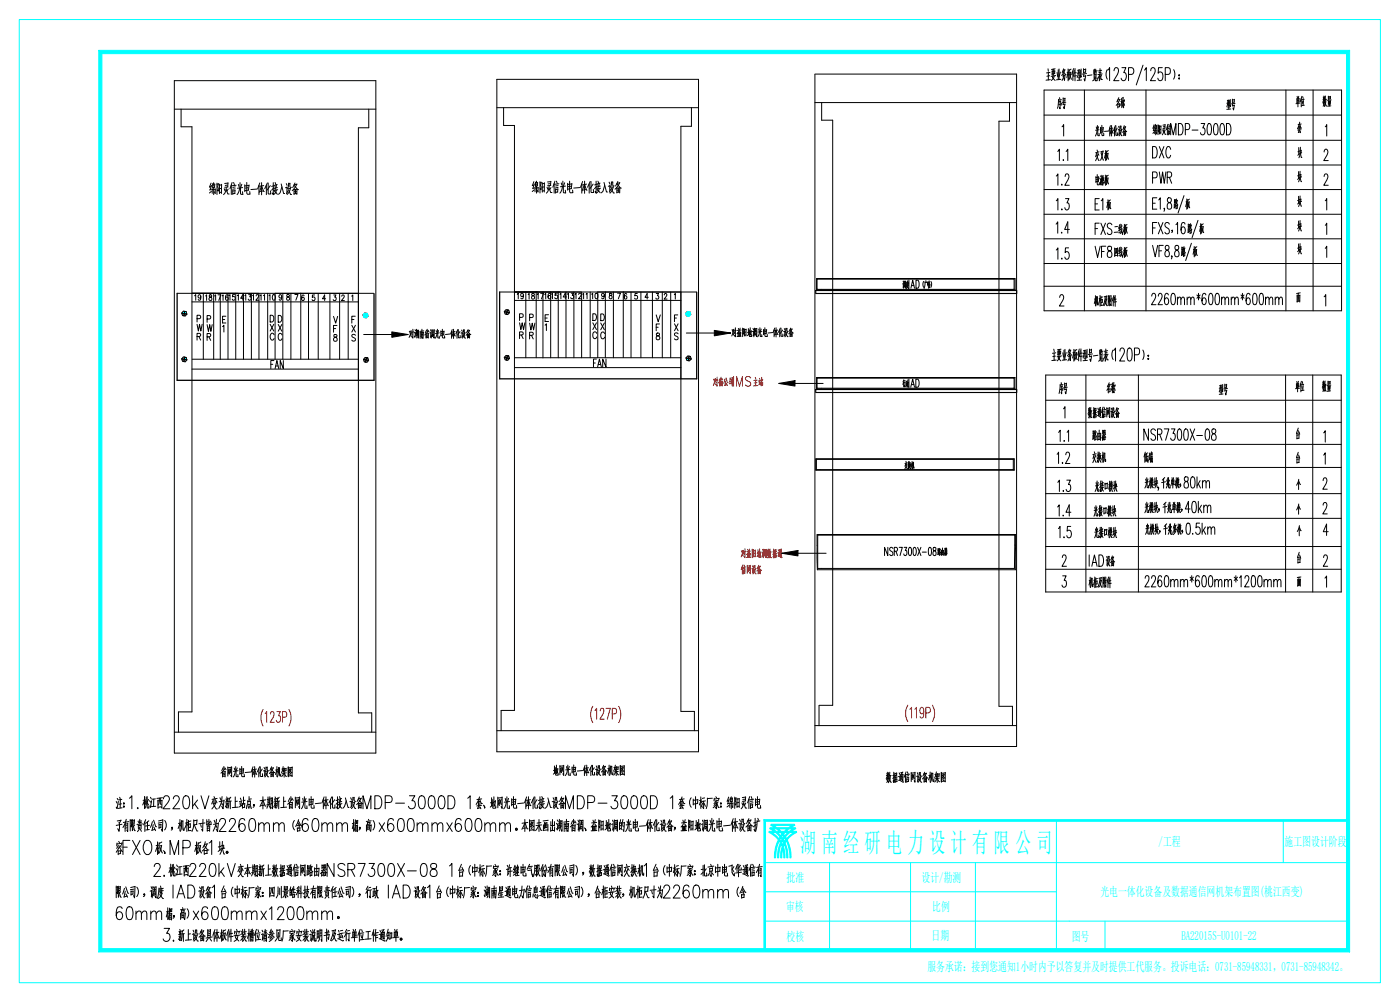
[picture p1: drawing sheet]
<svg xmlns="http://www.w3.org/2000/svg" width="432mm" height="309mm" viewBox="0 0 432 309" stroke-linecap="round" stroke-linejoin="round" font-family="sans-serif">
<!-- layer: VhF -->
<path d="M53.8 24.9v207.3h62.2" fill="none" stroke="#000" stroke-width=".31"/>
<!-- layer: 0 -->
<path d="M53.8 24.9h62.2v207.3M53.8 33.7h62.2M55.9 33.7v5.4h3.3v180.4h-4.1v6.3M113.8 33.7v5.7h-3.2v180.4h4.1v6M76.7 90.9h.7l-.3 .6a.49 .49 0 0 1 .4 .8 .49 .49 0 0 1-.9-.1M53.8 225.8h62.2" fill="none" stroke="#000" stroke-width=".31"/>
<path d="M56.6 110.1l.8 .1 .3 .8-.6-.1 .6 .1-.6 .6-.8-.2-.2-.8zM56.8 110.8l.3 .1z" fill="none" stroke="#0ff" stroke-width=".31"/>
<path d="M56.6 110.1l-.5 .5 .2 .8 .8 .2 .6-.6-.6-.1 .6 .1-.3-.8zM56.8 110.8l.3 .1z" fill-rule="evenodd" fill="#0ff"/>
<path d="M56.1 110.7l1.6 .3-1.6-.3M56.6 110.1l.8 .1 .3 .8-.6 .6-.8-.2-.2-.7zM57 110.1l-.3 1.4 .3-1.3" fill="none" stroke="#000" stroke-width=".31"/>
<path d="M56.6 95.9l.8 .2 .3 .8-.6-.1 .6 .1-.6 .6-.8-.2-.2-.7zM56.8 96.7l.3 .1z" fill="none" stroke="#0ff" stroke-width=".31"/>
<path d="M56.6 95.9l-.5 .7 .2 .7 .8 .2 .6-.6-.6-.1 .6 .1-.3-.8zM56.8 96.7l.3 .1z" fill-rule="evenodd" fill="#0ff"/>
<path d="M56.1 96.6l1.6 .3-1.6-.3M56.6 95.9l.8 .2 .3 .8-.6 .6-.8-.2-.2-.7zM57 96l-.3 1.4M112 97.1l1.6 .4-1.5-.3M112.5 96.5l.8 .2 .3 .7-.5 .6-.8-.1-.3-.8zM112.7 97.9l.2-1.3-.2 1.4" fill="none" stroke="#000" stroke-width=".31"/>
<path d="M112.5 96.5l.8 .2 .3 .7-.6-.1 .6 .2-.5 .5-.8-.1-.3-.8zM112.8 97.3h.2z" fill="none" stroke="#0ff" stroke-width=".31"/>
<path d="M112.5 96.5l-.5 .6 .3 .8 .8 .1 .5-.5-.6-.2 .6 .1-.3-.7zM112.8 97.3h.2z" fill-rule="evenodd" fill="#0ff"/>
<path d="M112.7 110.2l.8 .2 .2 .7-.5-.1 .5 .2-.5 .5-.8-.1-.2-.8zM112.9 111h.3h-.3" fill="none" stroke="#0ff" stroke-width=".31"/>
<path d="M112.7 110.2l-.5 .6 .2 .8 .8 .1 .5-.5-.5-.2 .5 .1-.2-.7zM112.9 111h.3z" fill-rule="evenodd" fill="#0ff"/>
<g fill="none" stroke="#000" stroke-width=".31">
<path d="M153.3 24.5h62.2v207.3M153.3 33.2h62.2M155.4 33.2v5.5h3.3v180.4h-4.1v6.2M213.4 33.2v5.7h-3.3v180.5h4.2v5.9M54.7 90.5h60.6M59.2 93.1h51.4M62.7 93.1v17.7M65.9 93v17.8M68 90.5v20.3M70.4 90.5v20.3M72.4 90.9h-.6l-.1 .7a.52 .52 0 0 1 .8 0 .52 .52 0 0 1-.1 .7 .52 .52 0 0 1-.7-.1M72.7 90.5v20.3"/>
<path d="M75.1 90.5v20.3M77.6 90.5v20.3M79.9 90.5v20.3M82.6 90.5v20.3M84.9 90.5v20.3M87.3 90.5v20.3M89.8 90.5v20.3M92.8 90.4v20.3M95.2 90.5v20.3M98.2 90.5v20.3M101.8 90.5v20.3M104.8 90.5v20.3"/>
<path d="M107.4 90.5v20.3M110.6 90.5v26.8M176.3 90.4h.7l-.4 .7a.51 .51 0 0 1 .4 .7 .51 .51 0 0 1-.9 0M59.2 113.8h51.4M59.3 110.8h51.2M112.2 110.9l1.5 .2M112.7 110.2l.8 .2 .2 .7-.5 .6-.8-.1-.2-.8zM112.8 111.6l.3-1.3-.3 1.4M120.9 102.3l5 .9-5 .8zM153.3 225.3h62.2"/>
</g>
<path d="M54.7 90.5v26.8h60.7v-26.7" fill="none" stroke="#000" stroke-width=".4"/>
<!-- layer: VhF -->
<path d="M153.3 24.5v207.3h62.2M112.2 103.2h13.7" fill="none" stroke="#000" stroke-width=".31"/>
<!-- layer: 0 -->
<path d="M120.9 102.3l5 .9-5 .8z" fill="#000"/>
<path d="M156.2 109.6l.8 .2 .2 .7-.5-.1 .5 .2-.5 .5-.8-.1-.3-.8zM156.4 110.4h.3h-.3" fill="none" stroke="#0ff" stroke-width=".31"/>
<path d="M156.2 109.6l-.6 .6 .3 .8 .8 .1 .5-.5-.5-.2 .5 .1-.2-.7zM156.4 110.4h.3z" fill-rule="evenodd" fill="#0ff"/>
<path d="M156.2 109.6l.8 .2 .2 .7-.5 .6-.8-.1-.3-.8zM156.6 109.7l-.3 1.3M157.2 110.5l-1.6-.2 1.6 .3" fill="none" stroke="#000" stroke-width=".31"/>
<path d="M156.2 95.5l.8 .1 .2 .8-.5-.1 .5 .2-.5 .5-.8-.1-.3-.8zM156.4 96.2l.3 .1-.3-.1" fill="none" stroke="#0ff" stroke-width=".31"/>
<path d="M156.2 95.5l-.6 .6 .3 .8 .8 .1 .5-.5-.5-.2 .5 .1-.2-.8zM156.4 96.2l.3 .1z" fill-rule="evenodd" fill="#0ff"/>
<path d="M156.2 95.5l.8 .1 .2 .8-.5 .6-.8-.1-.3-.8zM156.3 96.9l.3-1.3-.3 1.4M157.2 96.4l-1.6-.3 1.6 .4M211.6 96.7l1.6 .3M211.6 96.7l1.5 .3M212.1 96l.8 .2 .3 .8-.6 .6-.8-.2-.3-.7zM212.5 96.1l-.3 1.4" fill="none" stroke="#000" stroke-width=".31"/>
<path d="M212.1 96l.8 .2 .3 .8-.6-.1 .5 .1-.5 .6-.8-.2-.3-.7zM212.3 96.8l.3 .1z" fill="none" stroke="#0ff" stroke-width=".31"/>
<path d="M212.1 96l-.6 .7 .3 .7 .8 .2 .5-.6-.5-.1 .6 .1-.3-.8zM212.3 96.8l.3 .1z" fill-rule="evenodd" fill="#0ff"/>
<path d="M212.2 109.8l.8 .1 .3 .8-.6-.1 .6 .1-.6 .6-.8-.2-.2-.7zM212.5 110.5l.2 .1z" fill="none" stroke="#0ff" stroke-width=".31"/>
<path d="M212.2 109.8l-.5 .6 .2 .7 .8 .2 .6-.6-.6-.1 .6 .1-.3-.8zM212.5 110.5l.2 .1z" fill-rule="evenodd" fill="#0ff"/>
<g fill="none" stroke="#000" stroke-width=".31">
<path d="M251.5 22.8h62.2v207.4M251.5 31.6h62.2M253.5 31.6v5.5h3.4v180.4h-4.1M311.5 31.6v5.8h-3.2v180.4M154.2 90.1h60.7M158.7 92.6h51.4M162.3 92.6v17.7M165.5 92.6v17.7M167.5 90.1v20.3M169.9 90.1v20.2M172 90.4h-.7l-.1 .7a.52 .52 0 0 1 .8 0 .52 .52 0 0 1-.1 .8 .52 .52 0 0 1-.7-.1M172.3 90.1v20.2"/>
<path d="M174.6 90.1v20.2M177.1 90.1v20.2M179.5 90.1v20.2M182.1 90.1v20.2M184.5 90.1v20.2M186.8 90v20.3M189.3 90.1v20.2M192.3 90v20.3M194.7 90.1v20.2M197.8 90.1v20.2M201.3 90.1v20.2M204.4 90.1v20.2"/>
<path d="M207 92.6v17.7M210.1 90.1v26.7M158.7 113.4h51.4M158.8 110.3h51.3M211.7 110.4l1.6 .3-1.6-.3M212.2 109.8l.8 .1 .3 .8-.6 .6-.8-.2-.2-.7zM212.6 109.9l-.3 1.3 .3-1.3M220.4 101.9l5 .8-5 .9zM240.3 118.2l5-.8v1.7zM241.2 170.6l5-.8v1.6zM252.7 217.6v6.2M308.3 217.8h4.1v6"/>
<path d="M251.5 223.8h62.2"/>
</g>
<path d="M154.2 90.1v26.7h60.8v-26.7" fill="none" stroke="#000" stroke-width=".4"/>
<!-- layer: VhF -->
<path d="M251.5 22.9v207.4M211.8 102.7h13.6M240.3 118.2h13.7M241.2 170.6h13.7M251.5 230.2h62.2" fill="none" stroke="#000" stroke-width=".31"/>
<!-- layer: 0 -->
<path d="M220.4 101.9l5 .8-5 .9zM240.3 118.2l5-.8v1.7zM241.2 170.6l5-.8v1.6z" fill="#000"/>
<g fill="none" stroke="#000" stroke-width=".31">
<path d="M252 86h61.2M252 86v3.4h61.1l.1-3.4M252.1 89.1l.1 .1M252.2 86.1l-.1 3M252.2 86.1h60.6l.1 3M312.9 89.1l-60.7 .1M251.9 119.8h61.3M252 119.8v-3.4h61.1l.1 3.4M252.1 116.7l.1 3M252.2 116.6l-.1 .1M252.2 116.6h60.6M312.8 116.6l.1 .1"/>
<path d="M312.9 116.7l-.1 3h-60.6M251.7 141.5h61.2l.1 3.4-61.2 .1zM251.9 144.7l.1 .1M251.9 141.8v3M252 141.7h60.6M252 141.7l-.1 .1M312.6 141.7l.1 3.1M312.7 144.7l-60.7 .1M252.2 164.8v10.9M252.2 164.8h61.1M252.2 175.7h61.1M252.3 175.2l.1 .1"/>
<path d="M252.3 165.1v10.1M252.4 165l60.7 .1M252.4 165l-.1 .1M313.1 165.1l-.1 10.2h-60.6M313.3 164.8v10.9"/>
</g>
<path d="M251.7 89.6h62v.9h-62zM251.7 120.1h62v.9h-62z" fill="none" stroke="#000" stroke-width=".35"/>
<g fill="none" stroke="#000" stroke-width=".31">
<path d="M322.2 27.8h91.8v68h-91.8zM322.2 35.5h91.8M334.6 27.8v68M348.2 22.9h1a1.16 1.16 0 0 0 .7-1 1.16 1.16 0 0 0-.7-1h-1v4M352.7 20.1l-2.1 6.1M353.2 21.6l.5-.7v4M353.6 27.8v68M355.1 21.8v-.2a.71 .71 0 0 1 .4-.6 .71 .71 0 0 1 .8 .1l.2 .5a4.9 4.9 0 0 1-1.5 3.3h1.6M358.6 20.9h-1.1l-.1 1.7a.72 .72 0 0 1 .7-.4 .72 .72 0 0 1 .6 .5l.1 .7a1.2 1.2 0 0 1-1 1.5l-.3-.2-.2-.6M396.8 27.8v68M405.2 27.8v68M322.2 43.3h91.8"/>
<path d="M322.2 50.9h91.8M322.2 58.5h91.8M322.2 66.1h91.8M322.2 73.6h91.8M322.2 81.3h91.8M322.2 88.3h91.8M335.1 115.7v66.9M351.3 115.7v66.9M396.7 115.7v66.9M405.1 115.7v66.9M322.6 130.2h91.3M322.6 137h91.3"/>
<path d="M322.7 123.4h91.2M322.6 152.2h91.3M322.6 159.9h91.3M322.6 144.2h91.3M322.6 175.5h91.3M322.6 168.5h91.3M322.6 182.6h91.3v-66.9h-91.2v66.9"/>
</g>
<!-- layer: 220 -->
<path d="M236 275h90" fill="none" stroke="#0ff" stroke-width=".31"/>
<!-- layer: JQLayer -->
<path d="M236 292.8h179.7l.5 .5h-180.2z" fill="none" stroke="#0ff" stroke-width=".31"/>
<path d="M236 292.8h179.7l.5 .5h-180.2z" fill="#0ff"/>
<path d="M415.7 253.3l.5-.5v40.5l-.5-.5z" fill="none" stroke="#0ff" stroke-width=".31"/>
<path d="M415.7 253.3l.5-.5v40.5l-.5-.5z" fill="#0ff"/>
<path d="M235.7 252.8h180.5l-.5 .5h-179.5z" fill="none" stroke="#0ff" stroke-width=".31"/>
<path d="M235.7 252.8h180.5l-.5 .5h-179.5z" fill="#0ff"/>
<path d="M235.7 252.8l.5 .5v39.7h-.5z" fill="none" stroke="#0ff" stroke-width=".31"/>
<path d="M235.7 252.8l.5 .5v39.7h-.5z" fill="#0ff"/>
<!-- layer: 220 -->
<path d="M326 253v40M396 253v13M236 266h179.9M256 266v27M281 266v27M301 266v27M236 284.1h179.9M341 284.1v8.9" fill="none" stroke="#0ff" stroke-width=".31"/>
<!-- layer: _U+56FE_U+5C42 1 -->
<g fill="none" stroke="#0ff" stroke-width=".31">
<path d="M237.9 254.2h7.2l.2 .3-1.3 .8h1.4l.2 .3-1.4 .8h1.5l.1 .3-1.9 1.2-1 1.1a8.4 8.4 0 0 1 1 5.6h-.2l-.3-2.9-.7-2.4-.4 .6a7.5 7.5 0 0 1 .7 4.7h-.2l-.2-2.3-.5-1.9-.3 .7 .4 3.5h-.3l-.3-2.9-.4 2.9h-.3v-1.9l.4-1.6-.3-.8-.5 2-.2 2.3h-.4a10.4 10.4 0 0 1 .9-4.7l-.4-.6a11.7 11.7 0 0 0-1.1 5.3h-.3v-1.7l.3-1.4 .9-2.5-1.5-1.5-1.5-.8 .1-.3h1.6l-1.4-.8 .1-.3h1.5l-1.3-.8zM238.1 256.7h1.3l1.3 1.3-.4 .7-1.1-1.3zM238.4 255.6a1.95 1.95 0 0 1 2.1 .8 2.09 2.09 0 0 1-2.1-.8zM238.7 254.5h5.7a2.91 2.91 0 0 1-2.8 .8 2.96 2.96 0 0 1-2.9-.8zM239.9 256.7a1.14 1.14 0 0 1 1.4 .5l-.4 .5zM240.2 255.6h2.7a1.57 1.57 0 0 1-2.7 0zM240.9 258.4a.68 .68 0 0 1 .1 1.1l-.4-.5zM241.3 256.7h.4l-.1 .2zM241.6 259.3a.81 .81 0 0 1 0 1.3 .74 .74 0 0 1 0-1.3zM241.6 257.5a.62 .62 0 0 1 .3 .5 .62 .62 0 0 1-.3 .6l-.5-.6zM242.1 258.4l.4 .6-.4 .5a.68 .68 0 0 1 0-1.1zM242.2 256.7h.9l-.9 1-.4-.5z"/>
<path d="M242.6 256.4a1.95 1.95 0 0 1 2.1-.8l-1.1 .8zM243 257.3l.7-.6h1.3l-2.3 2-.3-.7z"/>
</g>
<path d="M237.9 254.2l-.1 .3 1.3 .8h-1.5l-.1 .3 1.4 .8h-1.6l-.1 .3 1.5 .8 1.5 1.5-.9 2.5-.3 3.1h.3l.1-.8a10.7 10.7 0 0 1 1-4.5l.4 .6a9.6 9.6 0 0 0-.8 4.7h.3l.2-2.3 .5-2 .3 .8-.4 1.6v1.9h.3l.4-2.9 .3 2.9h.3l-.4-3.5 .3-.7 .5 1.9 .2 2.3h.3a10.4 10.4 0 0 0-.8-4.7l.4-.6 .7 2.4 .3 2.9h.2a8.4 8.4 0 0 0-1-5.6l1-1.1 1.9-1.2-.1-.3h-1.5l1.4-.8-.2-.3h-1.4l1.3-.8-.2-.3zM240.2 255.6h2.7a1.57 1.57 0 0 1-2.7 0zM238.1 256.7h1.3l1.3 1.3-.4 .7-1.1-1.3zM238.4 255.6a1.95 1.95 0 0 1 2.1 .8 2.09 2.09 0 0 1-2.1-.8zM241.6 259.3a.81 .81 0 0 1 0 1.3 .74 .74 0 0 1 0-1.3zM239.9 256.7a1.14 1.14 0 0 1 1.4 .5l-.4 .5zM241.3 256.7h.4l-.1 .2zM240.9 258.4a.68 .68 0 0 1 .1 1.1l-.4-.5zM238.7 254.5h5.7a2.91 2.91 0 0 1-2.8 .8 2.96 2.96 0 0 1-2.9-.8zM241.6 257.5a.62 .62 0 0 1 .3 .5 .62 .62 0 0 1-.3 .6l-.5-.6zM242.1 258.4l.4 .6-.4 .5a.68 .68 0 0 1 0-1.1zM242.2 256.7h.9l-.9 1-.4-.5zM242.6 256.4a1.95 1.95 0 0 1 2.1-.8l-1.1 .8zM243 257.3l.7-.6h1.3l-2.3 2-.3-.7z" fill-rule="evenodd" fill="#0ff"/>
<!-- layer: 220 -->
<path d="M30.5 15.5l.9 1v276l-.9 1.1z" fill="none" stroke="#0ff" stroke-width=".31"/>
<path d="M30.5 15.5l.9 1v276l-.9 1.1z" fill="#0ff"/>
<path d="M30.5 15.5h386l-1 1h-384.1z" fill="none" stroke="#0ff" stroke-width=".31"/>
<path d="M30.5 15.5h386l-1 1h-384.1z" fill="#0ff"/>
<path d="M416.5 15.5v278.1l-1-1.1v-276z" fill="none" stroke="#0ff" stroke-width=".31"/>
<path d="M416.5 15.5v278.1l-1-1.1v-276z" fill="#0ff"/>
<path d="M31.4 292.5h384.1l1 1.1h-386z" fill="none" stroke="#0ff" stroke-width=".31"/>
<path d="M31.4 292.5h384.1l1 1.1h-386z" fill="#0ff"/>
<path d="M5.9 6h420.1v297.1h-420.1z" fill="none" stroke="#0ff" stroke-width=".31"/>
<text font-size="8.4" fill="#0ff" x="246.9" y="262.8">湖 南 经 研 电 力 设 计 有 限 公 司</text>
<text font-size="6.1" x="35.6" y="263.5">容FXO板、MP板各1块。</text>
<g font-size="5.6">
<text x="322.6" y="24.9">主要业务板件型号一览表（</text>
<text x="360.7" y="24.9">）：</text>
<text x="164.1" y="59.6">绵阳灵信光电一体化接入设备</text>
<text x="64.5" y="60">绵阳灵信光电一体化接入设备</text>
<text x="324.5" y="111.3">主要业务板件型号一览表（120P）：</text>
<text x="35.7" y="249.4">注：1.桃江西220kV变为新上站点，本期新上省网光电一体化接入设备MDP-3000D 1套、地网光电一体化接入设备MDP-3000D 1套（中标厂家：绵阳灵信电</text>
<text x="35.6" y="256.4">子有限责任公司），机柜尺寸皆为2260mm（含60mm楣，高）x600mmx600mm。本图未画出湖南省调、益阳地调的光电一体化设备，益阳地调光电一体设备扩</text>
<text x="39" y="270.3">2.桃江西220kV变本期新上数据通信网路由器NSR7300X-08 1台（中标厂家：许继电气股份有限公司），数据通信网交换机1台（中标厂家：北京中电飞华通信有</text>
<text x="35.6" y="276.9">限公司），调度IAD设备1台（中标厂家：四川景皓科技有限责任公司），行政IAD设备1台（中标厂家：湖南星通电力信息通信有限公司），合柜安装，机柜尺寸为2260mm（含</text>
<text x="35.9" y="283.6">60mm</text>
<text x="48" y="283.6">楣，高）x600mmx1200mm。</text>
<text x="39.4" y="290.3">3.新上设备具体板件安装槽位请参见厂家安装说明书及运行单位工作通知单。</text>
</g>
<g font-size="4.9">
<text x="326.2" y="33.4">序号</text>
<text x="344.3" y="33.3">名称</text>
<text x="378.5" y="33.8">型号</text>
<text x="399.8" y="33">单位</text>
<text x="408.1" y="32.7">数量</text>
<text x="327.7" y="41.9">1</text>
<text x="337.9" y="41.9">光电一体化设备</text>
<text x="355.6" y="41.6">绵阳灵信</text>
<text x="366.1" y="41.6">MDP-3000D</text>
<text x="400.3" y="40.9">套</text>
<text x="408.9" y="41.9">1</text>
<text x="326.4" y="49.5">1.1</text>
<text x="337.9" y="49.5">交叉板</text>
<text x="355.6" y="48.7">DXC</text>
<text x="400.4" y="48.7">块</text>
<text x="408.5" y="49.5">2</text>
<text x="325.9" y="57.1">1.2</text>
<text x="337.9" y="57.1">电源板</text>
<text x="355.6" y="56.5">PWR</text>
<text x="400.3" y="56.1">块</text>
<text x="408.5" y="57.1">2</text>
<text x="325.9" y="64.8">1.3</text>
<text x="337.9" y="64.8">E1</text>
<text x="340.6" y="64.8">板</text>
<text x="355.6" y="64.5">E1,8路/板</text>
<text x="400.3" y="63.7">块</text>
<text x="408.9" y="64.8">1</text>
<text x="325.9" y="71.9">1.4</text>
<text x="400.3" y="71.3">块</text>
<text x="337.9" y="72.3">FXS二线板</text>
<text x="355.6" y="72.1">FXS，16路/板</text>
<text x="408.9" y="72.3">1</text>
<text x="325.9" y="79.9">1.5</text>
<text x="337.9" y="79.4">VF8四线板</text>
<text x="355.6" y="79.2">VF8,8路/板</text>
<text x="400.3" y="78.4">块</text>
<text x="408.9" y="79.4">1</text>
<text x="326.9" y="94.4">2</text>
<text x="337.6" y="94.4">机柜及附件</text>
<text x="355.3" y="94">2260mm*600mm*600mm</text>
<text x="399.9" y="93.4">面</text>
<text x="408.6" y="94.4">1</text>
<text x="326.7" y="121.3">序号</text>
<text x="341.4" y="121.1">名称</text>
<text x="376.1" y="121.7">型号</text>
<text x="399.6" y="120.8">单位</text>
<text x="407.9" y="120.7">数量</text>
<text x="328.2" y="128.9">1</text>
<text x="335.6" y="128.9">数据通信网设备</text>
<text x="326.6" y="136.1">1.1</text>
<text x="337.1" y="135.9">路由器</text>
<text x="353" y="135.8">NSR7300X-08</text>
<text x="399.7" y="135.3">台</text>
<text x="408.4" y="136.3">1</text>
<text x="326.2" y="142.9">1.2</text>
<text x="337.1" y="142.6">交换机</text>
<text x="352.9" y="142.6">低端</text>
<text x="399.7" y="142.8">台</text>
<text x="408.4" y="143.1">1</text>
<text x="326.4" y="151.6">1.3</text>
<text x="337.8" y="151.6">光接口模块</text>
<text x="353.2" y="150.5">光模块,</text>
<text x="359.5" y="150.5">千兆单模，80km</text>
<text x="400" y="151">个</text>
<text x="408.2" y="150.9">2</text>
<text x="326.3" y="159.1">1.4</text>
<text x="337.4" y="159.2">光接口模块</text>
<text x="353.2" y="158.1">光模块，千兆单模，</text>
<text x="369.9" y="158.1">40km</text>
<text x="400" y="158.6">个</text>
<text x="408.2" y="158.5">2</text>
<text x="326.6" y="165.8">1.5</text>
<text x="337.7" y="165.8">光接口模块</text>
<text x="353.4" y="164.8">光模块，千兆多模，0.5km</text>
<text x="400.2" y="165.2">个</text>
<text x="408.3" y="165.1">4</text>
<text x="400" y="173.6">台</text>
<text x="327.7" y="174.6">2</text>
<text x="336.1" y="174.6">IAD设备</text>
<text x="408.3" y="174.6">2</text>
<text x="327.7" y="181.1">3</text>
<text x="335.9" y="181.2">机柜及附件</text>
<text x="353.3" y="181">2260mm*600mm*1200mm</text>
<text x="400.1" y="180.9">面</text>
<text x="408.8" y="181.1">1</text>
<text x="68.1" y="239.6">省网光电一体化设备机架图</text>
<text x="170.5" y="239.2">地网光电一体化设备机架图</text>
<text x="273.3" y="241.3">数据通信网设备机架图</text>
</g>
<g font-size="4.6" fill="#f00">
<text x="182.3" y="221.8">(127P)</text>
<text x="279.4" y="221.4">(119P)</text>
<text x="80.5" y="222.7">(123P)</text>
</g>
<g font-size="4.2">
<text x="126.1" y="104.3">对湖南省调光电一体化设备</text>
<text x="225.7" y="103.9">对益阳地调光电一体化设备</text>
</g>
<g font-size="4.2" fill="#f00">
<text x="220" y="119.1">对省公司IMS主站</text>
<text x="228.6" y="172">对益阳地调数据通</text>
<text x="228.6" y="177">信网设备</text>
</g>
<g font-size="3.9" fill="#0ff">
<text x="357.5" y="260.9">/工程</text>
<text x="396.4" y="260.9">施工图设计阶段</text>
<text x="242.7" y="272">批准</text>
<text x="284.4" y="272">设计/勘测</text>
<text x="242.6" y="281">审核</text>
<text x="287.7" y="281">比例</text>
<text x="339.5" y="276.4">光电一体化设备及数据通信网机架布置图(桃江西变)</text>
<text x="242.7" y="290.1">校核</text>
<text x="287.5" y="290">日期</text>
<text x="330.7" y="290.1">图号</text>
<text x="364.5" y="289.8">BA22015S-U0101-22</text>
<text x="286.2" y="299.3">服务承诺：接到您通知1小时内予以答复并及时提供工代服务。投诉电话：0731-85948331，0731-85948342。</text>
</g>
<g font-size="3.5">
<text x="278.5" y="88.9">调度IAD（广哈）</text>
<text x="83.6" y="113.7">FAN</text>
<text x="183.1" y="113.2">FAN</text>
<text x="278.5" y="119.4">行政IAD</text>
<text x="279.1" y="144.6">交换机</text>
<text x="272.9" y="171.3">NSR7300X-08路由器</text>
</g>
<g font-size="2.9">
<text x="60.8" y="99.3">P</text>
<text x="63.9" y="99.4">P</text>
<text x="68.7" y="99.6">E</text>
<text x="83.4" y="99.3">D</text>
<text x="85.8" y="99.3">D</text>
<text x="102.9" y="99.7">V</text>
<text x="108.6" y="99.7">F</text>
<text x="160.3" y="98.8">P</text>
<text x="160.3" y="101.6">W</text>
<text x="163.4" y="98.9">P</text>
<text x="163.4" y="101.7">W</text>
<text x="168.2" y="99.1">E</text>
<text x="168.2" y="101.9">1</text>
<text x="182.9" y="98.8">D</text>
<text x="182.9" y="101.6">X</text>
<text x="185.4" y="98.9">D</text>
<text x="185.4" y="101.7">X</text>
<text x="202.5" y="99.2">V</text>
<text x="202.5" y="102">F</text>
<text x="208.1" y="99.2">F</text>
<text x="208.1" y="102">X</text>
<text x="60.8" y="102.1">W</text>
<text x="60.8" y="104.9">R</text>
<text x="63.9" y="102.2">W</text>
<text x="63.9" y="105">R</text>
<text x="68.7" y="102.4">1</text>
<text x="83.4" y="102.1">X</text>
<text x="83.4" y="104.9">C</text>
<text x="85.8" y="102.1">X</text>
<text x="85.8" y="104.9">C</text>
<text x="102.9" y="102.4">F</text>
<text x="102.9" y="105.2">8</text>
<text x="108.6" y="102.4">X</text>
<text x="108.6" y="105.2">S</text>
<text x="160.3" y="104.4">R</text>
<text x="163.4" y="104.5">R</text>
<text x="182.9" y="104.4">C</text>
<text x="185.4" y="104.5">C</text>
<text x="202.5" y="104.8">8</text>
<text x="208.1" y="104.8">S</text>
</g>
<g font-size="2.4">
<text x="60" y="92.6">19</text>
<text x="63.4" y="92.6">18</text>
<text x="66.2" y="92.6">17</text>
<text x="68.5" y="92.6">16</text>
<text x="73.2" y="92.6">14</text>
<text x="77.9" y="92.6">12</text>
<text x="80.2" y="92.6">11</text>
<text x="83" y="92.6">10</text>
<text x="86.1" y="92.6">9</text>
<text x="88.4" y="92.6">8</text>
<text x="91" y="92.6">7</text>
<text x="93.1" y="92.7">6</text>
<text x="96.3" y="92.7">5</text>
<text x="99.5" y="92.7">4</text>
<text x="102.8" y="92.7">3</text>
<text x="105.4" y="92.7">2</text>
<text x="108.5" y="92.7">1</text>
<text x="159.6" y="92.1">19</text>
<text x="163" y="92.2">18</text>
<text x="165.8" y="92.2">17</text>
<text x="168" y="92.2">16</text>
<text x="172.8" y="92.1">14</text>
<text x="177.4" y="92.1">12</text>
<text x="179.8" y="92.1">11</text>
<text x="182.5" y="92.1">10</text>
<text x="185.6" y="92.1">9</text>
<text x="188" y="92.1">8</text>
<text x="190.5" y="92.1">7</text>
<text x="192.6" y="92.2">6</text>
<text x="195.8" y="92.2">5</text>
<text x="199" y="92.2">4</text>
<text x="202.4" y="92.2">3</text>
<text x="204.9" y="92.2">2</text>
<text x="208.1" y="92.2">1</text>
</g>
</svg>
